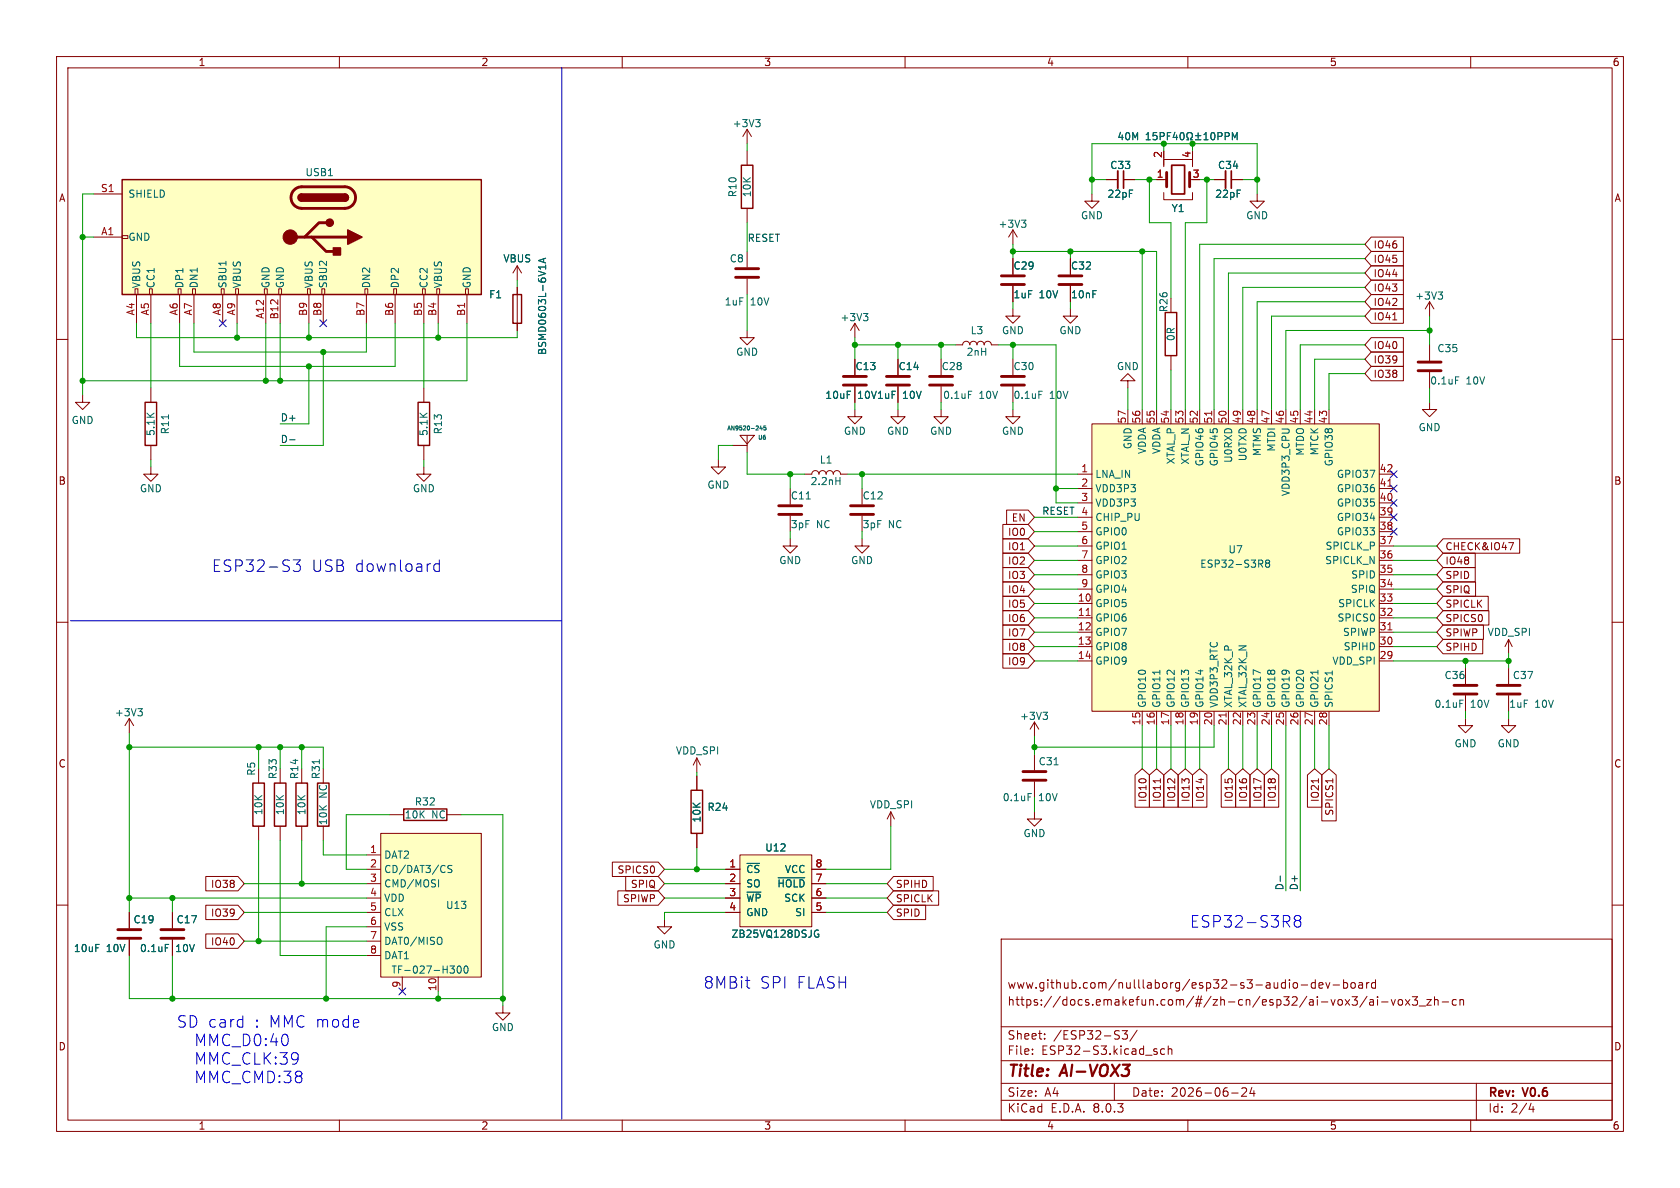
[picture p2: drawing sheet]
<svg xmlns="http://www.w3.org/2000/svg" width="297mm" height="210mm" viewBox="0 0 297 210" stroke-linecap="round" stroke-linejoin="round" font-family="sans-serif">
<g fill="none" stroke="#840000" stroke-width=".18">
<path d="M10 10h277v190h-277zM12 12h273v186h-273zM60 10v2M110 10v2M160 10v2M210 10v2M260 10v2M204.5 31.8h1.7M205.7 29.5v-1.3h5.1v1.3M205.7 34v1.3h5.1v-1.3M205.7 27.9v1.3M210.8 27.9v1.3"/>
<path d="M214.6 31.8h2.1M217.7 31.8h2M10 60h2M179.1 54.6v1.3h1.2l-1.2 1.3-1.3-1.3h1.3M179.1 45.7v2.8M179.1 50.5v2.8M189.2 54.6v1.3h1.3l-1.3 1.3-1.2-1.3h1.2M189.2 45.7v2.8M189.2 50.5v2.8M285 60h2M158.7 72.4v1.3h1.3l-1.3 1.2-1.2-1.2h1.2M166.4 72.4v1.3h1.2l-1.2 1.2-1.3-1.2h1.3"/>
<path d="M179.1 72.4v1.3h1.2l-1.2 1.2-1.3-1.2h1.3M179.1 63.5v2.8M179.1 68.3v2.8M199.4 67.3h1.3l-1.3-1.3-1.3 1.3h1.3v1.3M252.7 61v2.8M252.7 65.8v2.8M152.4 95.3v1.2h1.3l-1.3 1.3-1.3-1.3h1.3M152.4 86.4v2.8M152.4 91.2v2.8M10 110h2M259.1 118.1v2.8M285 110h2"/>
<path d="M182.9 133.4v2.7M182.9 138.2v2.8M259.1 127v1.3h1.2l-1.2 1.2-1.3-1.2h1.3M259.1 122.9v2.8M266.7 127v1.3h1.3l-1.3 1.2-1.3-1.2h1.3M10 160h2M157.5 143.5v2.6M157.5 143.5l-.7 1.3M157.5 143.5l.6 1.3M285 160h2M177 166h108v32h-108zM228.6 174l.3-.3 .3 .1 .2 .2v.4l-.2 .2-.3 .1-.3-.3"/>
<path d="M230 174.1h1.2M232.5 173.8l-.4-.1-.3 .3v.4l.2 .2h.5M232.5 173.2v1.5M233.2 174.2l.7-.1-.1-.3-.4-.1-.2 .2v.7h.6M234.4 173.7l.3 1 .4-1M235.7 174.1h1.1M237.5 173.8l.5-.1 .2 .3v.4l-.1 .2h-.6M237.5 173.2v1.5M237.8 176.7l.8 1M238.6 176.7l-.8 1M238.9 173.8l.2-.1 .4 .1 .1 .6-.1 .2-.4 .1-.2-.1zM239 176.2h1l-.5 .6 .4 .1v.7l-.2 .1h-.5l-.2-.1"/>
<path d="M240.2 173.8h.6l.1 .9M240.9 174.1h-.5a.29 .29 0 0 0-.2 .3 .29 .29 0 0 0 .2 .3l.5-.1M241.6 173.7v1M241.7 176.1l-1.3 2M242 173.7l-.3 .1-.1 .2M242.2 176.8h.5l.1 .9M242.8 177.1h-.5a.29 .29 0 0 0-.2 .3 .29 .29 0 0 0 .2 .3l.5-.1M243.2 173.8l-.5-.1-.2 .3v.4l.1 .2h.6M243.2 173.2v1.5M243.5 176.2v.1M243.5 176.7v1M244.2 177.1h1.2"/>
<path d="M246 176.7l.3 1 .4-1M247.2 176.8l.3-.1 .4 .1 .1 .6-.2 .2-.3 .1-.3-.1zM248.5 176.7l.7 1M249.2 176.7l-.7 1M249.7 176.2h.9l-.5 .6 .4 .1v.7l-.2 .1h-.4l-.2-.1M250.9 177.8h1.1M252.2 176.7h.8l-.8 1h.8M253.6 176.8l.2-.1 .4 .1v.9M253.6 176.2v1.5M255 177.1h1.1M257.5 176.8l-.5-.1-.3 .3v.4l.2 .2h.6M258.1 176.8l.2-.1 .4 .1v.9"/>
<path d="M258.1 176.7v1M60 198v2M110 198v2M160 198v2M177 194.5h108M177 191.5h108M177 187.5h108M177 181.5h108M182.5 186.3v.1M182.5 185.5v.1M184.7 183.6v.1M184.7 182.8v.1"/>
<path d="M197 191.5v3M198.4 182.2h.9l-.5 .6 .4 .1v.7l-.2 .1h-.4l-.2-.1M201 182.1l-1.3 2M204.2 185.9l.3 .1 .1 .2-.2 .2h-.3M204.2 185.4l.3 .1M205.9 185.5l-.4-.1-.3 .3v.4l.1 .2h.6M206.5 185.5l.2-.1 .4 .1 .1 .9M206.5 184.9v1.5M210 198v2M217.7 193.2h1.2M219.5 192.4l.6-.1 .2 .1 .1 .3-.9 1.1h.9M221.3 192.2l-.3 1.1h.9"/>
<path d="M221.7 192.8v1M260 198v2M261 191.5v6.5M270.7 195l-.4 1.1h.9M271 195.6v1"/>
</g>
<g fill="none" stroke="#840000" stroke-width=".51">
<path d="M206.2 30.5v2.5M210.3 30.5v2.5M177 50.3h4.1M177 48.8h4.1M187.2 50.3h4.1M187.2 48.8h4.1M177 68.1h4.1M177 66.5h4.1M250.7 65.5h4.1M250.7 64h4.1M150.4 90.9h4M150.4 89.4h4"/>
<path d="M180.8 137.9h4.1M180.8 136.4h4.1M257 122.7h4.1M257 121.2h4.1"/>
</g>
<g fill="none" stroke="#006464" stroke-width=".18">
<path d="M202.6 24.7h.8M202.6 23.8l.4-.4v1.3M204.5 23.4h-.6l-.1 .6 .2-.1 .4 .1 .2 .2-.1 .4-.2 .1-.5-.1M205.1 24.1l.6-.1 .1-.1v-.3l-.7-.2v1.3M206.4 24h.4M207 23.4h-.6v1.3M207.7 23.4l-.3 .9h.8M208 23.9v.8M208.7 23.6l.2-.2a.68 .68 0 0 1 .5 .7 .68 .68 0 0 1-.5 .6l-.2-.1-.1-.4zM209.8 24.7h.3v-.2a.54 .54 0 0 1-.2-.8 .54 .54 0 0 1 .7-.2 .58 .58 0 0 1-.1 1v.2h.3M211.3 24.7h1M211.3 24h1"/>
<path d="M211.8 23.5v1M212.8 24.7h.8M212.8 23.8l.4-.4v1.3M214.2 23.6l.2-.2a.68 .68 0 0 1 .4 .7 .68 .68 0 0 1-.4 .6l-.2-.1-.1-.4zM215.3 24.1l.6-.1 .2-.1-.1-.3-.7-.2v1.3M216.6 24.1l.6-.1 .1-.1v-.3l-.7-.2v1.3M217.9 24.7v-1.3l.4 .9 .4-.9v1.3M183.7 69.2h.6M257.3 66.6h.6M186.3 135.2h.8M258.1 123.8h.6M181.8 140.3h.6"/>
</g>
<path d="M216.7 30.2v3.1" fill="none" stroke="#840000" stroke-width=".33"/>
<path d="M207.1 29.2h2.3v5.1h-2.3zM217.7 30.2v3.1" fill="none" stroke="#840000" stroke-width=".3"/>
<path d="M193 74.9h50.8v50.8h-50.8z" fill="#ffffc2"/>
<g fill="none" stroke="#840000" stroke-width=".18">
<path d="M222.2 34.3v1.3h1.3l-1.3 1.2-1.2-1.2h1.2M132.1 58.4v1.3h1.2l-1.2 1.3-1.3-1.3h1.3M151.1 57.2l-.7 1.2M151.1 57.2v2.5M151.1 57.2l.8 1.2M129.5 78.7h2.6M130.8 77h2.5l-1.2 1.5zM132.1 77v3M151.1 72.4v1.3h1.3l-1.3 1.2-1.2-1.2h1.2M151.1 63.5v2.8M151.1 68.3v2.8M158.7 63.5v2.8"/>
<path d="M158.7 68.3v2.8M166.4 63.5v2.8M166.4 68.3v2.8M168.9 61h1.3a.64 .64 0 0 1 .6-.7 .64 .64 0 0 1 .6 .7 .64 .64 0 0 1 .7-.7 .64 .64 0 0 1 .6 .7 .64 .64 0 0 1 .7-.7 .64 .64 0 0 1 .6 .7 .64 .64 0 0 1 .6-.7 .64 .64 0 0 1 .7 .7h1.2M193 74.9h50.8v50.8h-50.8zM199.4 72.4v2.5M201.9 72.4v2.5M204.5 72.4v2.5M207 72.4v2.5M209.5 72.4v2.5M212.1 72.4v2.5M214.6 72.4v2.5"/>
<path d="M217.2 72.4v2.5M219.7 72.4v2.5M222.2 72.4v2.5M224.8 72.4v2.5M227.3 72.4v2.5M229.9 72.4v2.5M232.4 72.4v2.5M234.9 72.4v2.5M252.7 71.1v1.3h1.3l-1.3 1.3-1.2-1.3h1.2M127 81.3v1.3h1.3l-1.3 1.2-1.3-1.2h1.3M139.7 95.3v1.2h1.3l-1.3 1.3-1.3-1.3h1.3M139.7 86.4v2.8"/>
<path d="M139.7 91.2v2.8M142.2 83.8h1.3a.64 .64 0 0 1 .6-.6 .64 .64 0 0 1 .7 .6 .64 .64 0 0 1 .6-.6 .64 .64 0 0 1 .6 .6 .64 .64 0 0 1 .7-.6 .64 .64 0 0 1 .6 .6 .64 .64 0 0 1 .7-.6 .64 .64 0 0 1 .6 .6h1.3M190.5 83.8h2.5M190.5 86.4h2.5M190.5 88.9h2.5M190.5 99.1h2.5M190.5 96.5h2.5M190.5 94h2.5M190.5 91.4h2.5M243.8 83.8h2.6M243.8 86.4h2.6M243.8 88.9h2.6"/>
<path d="M243.8 99.1h2.6M243.8 96.5h2.6M243.8 94h2.6M243.8 91.4h2.6M190.5 106.7h2.5M190.5 109.2h2.5M190.5 111.8h2.5M190.5 114.3h2.5M190.5 116.8h2.5M190.5 104.1h2.5M190.5 101.6h2.5M243.8 106.7h2.6"/>
<path d="M243.8 109.2h2.6M243.8 111.8h2.6M243.8 114.3h2.6M243.8 116.8h2.6M243.8 104.1h2.6M243.8 101.6h2.6M266.7 113v2.6M266.7 118.1v2.8M266.7 113l-.6 1.3M266.7 113l.6 1.3M123.2 134v2.5M123.2 137.2v2.5"/>
<path d="M123.2 134l-.6 1.3M123.2 134l.6 1.3M201.9 125.7v2.6M204.5 125.7v2.6M207 125.7v2.6M209.5 125.7v2.6M212.1 125.7v2.6M214.6 125.7v2.6M217.2 125.7v2.6M219.7 125.7v2.6M222.2 125.7v2.6M224.8 125.7v2.6"/>
<path d="M227.3 125.7v2.6M229.9 125.7v2.6M232.4 125.7v2.6M234.9 125.7v2.6M266.7 122.9v2.8M123.2 147.3v2.6"/>
</g>
<path d="M214.2 72.7v.7M245.4 85.9h.7M192 108.8h.7M245.4 111.3h.7M216.8 126v.8" fill="none" stroke="#a90000" stroke-width=".18"/>
<g fill="none" stroke="#006464" stroke-width=".18">
<path d="M152.6 55.4h.8l-.4 .5M153.2 55.9l.2 .2v.4l-.2 .2M134.5 75.3l-.2 .5h.5M134.7 75.5v.5M135.4 75.6h.1M135.4 75.3h-.3l-.1 .3h.4M135.4 75.6v.4l-.4-.1M171.2 69.2h.6M142.5 88.2h.8M147.8 85h.7M148.5 84.4v1.3M222.8 99.7l.4 .6"/>
<path d="M223.1 99.1l.1 .1-.1 .4M224 99.5l-.3-.2 .3-.3h.2l.3 .2-.3 .3M224 99.5l-.3 .3 .1 .4 .2 .1 .3-.1 .2-.2v-.2l-.3-.3M224 99.5h.2M205 118.5v.7M233 118.5v.7M235.5 118.6v.7"/>
</g>
<path d="M149.1 68.1h4.1M149.1 66.5h4.1M156.7 68.1h4.1M156.7 66.5h4.1M164.3 68.1h4.1M164.3 66.5h4.1M137.7 90.9h4M137.7 89.4h4M264.7 122.7h4M264.7 121.2h4" fill="none" stroke="#840000" stroke-width=".51"/>
<path d="M122.2 139.7h2v7.6h-2z" fill="none" stroke="#840000" stroke-width=".25"/>
<path d="M130.8 151.1h12.7v12.7h-12.7z" fill="#ffffc2"/>
<path d="M68.8 144h2.6M79 144h2.5M128.3 153.7h2.5M128.3 156.2h2.5M128.3 158.8h2.5M130.8 151.1h12.7v12.7h-12.7zM143.5 153.7h2.5M143.5 156.2h2.5M143.5 158.8h2.5M117.5 162.6v1.2h1.2l-1.2 1.3-1.3-1.3h1.3M128.3 161.3h2.5M143.5 161.3h2.5" fill="none" stroke="#840000" stroke-width=".18"/>
<path d="M137.6 155.2h4.7M144.5 165.1h.2v.5l-.3 .1-.3-.2M144.7 164.5l-.3-.1-.3 .2" fill="none" stroke="#006464" stroke-width=".18"/>
<path d="M71.4 143h7.6v2h-7.6z" fill="none" stroke="#840000" stroke-width=".25"/>
<path d="M67.3 147.3h17.8v25.4h-17.8z" fill="#ffffc2"/>
<g fill="none" stroke="#840000" stroke-width=".18">
<path d="M132.1 22.9v2.5M132.1 26.7v2.5M132.1 36.8v2.6M132.1 22.9l-.8 1.2M132.1 22.9l.7 1.2M193 34.3v1.3h1.3l-1.3 1.2-1.2-1.2h1.2M195.6 31.8h2M198.6 31.8h2.1M91.4 50.8v7.6M132.1 44.5v2.7M132.1 49.3v2.8M252.7 53.3l-.7 1.3"/>
<path d="M252.7 53.3v2.6M252.7 53.3l.8 1.3M14.6 69.9v1.2h1.3l-1.3 1.3-1.3-1.3h1.3M26.7 68.6v2.5M26.7 78.7v2.6M74.9 68.6v2.5M74.9 78.7v2.6M207 62.9v2.5M22.9 127l-.8 1.3M22.9 127v2.5M22.9 127l.7 1.3M45.7 135.9v2.5"/>
<path d="M49.5 135.9v2.5M53.3 135.9v2.5M45.7 146.1v2.5M49.5 146.1v2.5M53.3 146.1v2.5M64.8 151.1h2.5M64.8 153.7h2.5M64.8 156.2h2.5M64.8 158.8h2.5M67.3 147.3h17.8v25.4h-17.8zM22.9 161.3v2.8M22.9 166.1v2.8"/>
<path d="M30.5 161.3v2.8M30.5 166.1v2.8M64.8 161.3h2.5M64.8 163.8h2.5M64.8 166.4h2.5M64.8 168.9h2.5M71.1 172.7v2.6M77.5 172.7v2.6M88.9 177.8v1.3h1.3l-1.3 1.2-1.3-1.2h1.3"/>
</g>
<g fill="none" stroke="#006464" stroke-width=".18">
<path d="M133.6 21.1h.8l-.4 .5M134.1 21.6l.3 .3v.3l-.3 .2M96.1 45.8v.6M96.5 46.8v.8M96.5 47.2h-1.3l.2 .1M96.5 45.6l-1.3 .5 1.3 .4M254.2 51.6h.8l-.4 .5M254.8 52.1l.2 .2v.3l-.2 .3M29.8 73.3v.8M24.4 125.3h.8l-.5 .5M24.9 125.8l.3 .2v.3l-.3 .2M77.5 155.5v1.3"/>
<path d="M79.9 153h-.5l-.2 .2 .1 .3 .5 .3v.3l-.1 .1h-.5M29.2 166.9h.6M77.8 165.7h.2a.81 .81 0 0 1-.2 1.2M79.5 170.8h.8l-.4 .4M80.1 171.2l.2 .3v.3l-.2 .2M81 170.8h.1a.68 .68 0 0 1 .5 .6 .68 .68 0 0 1-.5 .6 .84 .84 0 0 1-.1-1.2zM82.1 170.9l.2-.1a.68 .68 0 0 1 .5 .6 .68 .68 0 0 1-.5 .6l-.2-.1-.1-.4z"/>
</g>
<path d="M131.1 29.2h2v7.6h-2zM90.7 52.1h1.5v5.1h-1.5zM206 55.2h2v7.7h-2zM25.7 71.1h2v7.6h-2zM73.9 71.1h2v7.6h-2zM44.7 138.4h2v7.7h-2zM48.5 138.4h2v7.7h-2zM52.3 138.4h2.1v7.7h-2.1z" fill="none" stroke="#840000" stroke-width=".25"/>
<path d="M130 49h4.1M130 47.5h4.1M20.8 165.9h4.1M20.8 164.3h4.1M28.4 165.9h4.1M28.4 164.3h4.1" fill="none" stroke="#840000" stroke-width=".51"/>
<path d="M197.6 30.2v3.1" fill="none" stroke="#840000" stroke-width=".33"/>
<path d="M198.6 30.2v3.1" fill="none" stroke="#840000" stroke-width=".3"/>
<path d="M21.6 31.8h63.5v20.3h-63.5z" fill="#ffffc2"/>
<g fill="none" stroke="#840000" stroke-width=".18">
<path d="M16.5 34.3h5.1M195.6 31.8h2M198.6 31.8h2.1M204.5 31.8h1.2M214.6 31.8h2.1M217.7 31.8h2M16.5 41.9h5.1M21.6 41.7h1v.5h-1zM23.9 51.1h.5v1h-.5zM24.1 52.1v5.1M26.4 51.1h.5v1h-.5zM26.7 52.1v5.1"/>
<path d="M31.5 51.1h.5v1h-.5zM31.7 52.1v5.1M34 51.1h.5v1h-.5zM34.3 52.1v5.1M39.1 51.1h.5v1h-.5zM39.4 52.1v5.1M41.7 51.1h.5v1h-.5zM41.9 52.1v5.1M46.7 51.1h.5v1h-.5zM47 52.1v5.1M49.3 51.1h.5v1h-.5zM49.5 52.1v5.1"/>
<path d="M54.4 51.1h.5v1h-.5zM54.6 52.1v5.1M56.9 51.1h.5v1h-.5zM57.1 52.1v5.1M64.5 51.1h.5v1h-.5zM64.8 52.1v5.1M69.6 51.1h.5v1h-.5zM69.8 52.1v5.1M74.7 51.1h.5v1h-.5zM74.9 52.1v5.1M77.2 51.1h.5v1h-.5zM77.5 52.1v5.1"/>
<path d="M82.3 51.1h.5v1h-.5zM82.5 52.1v5.1M91.4 47l-.7 1.3M91.4 47v2.5M91.4 50.8v1.3M91.4 57.2v1.2M91.4 47l.8 1.3M179.1 40.6l-.8 1.3M179.1 40.6v2.6M179.1 45.7v2.8M179.1 50.5v2.8M179.1 40.6l.7 1.3"/>
<path d="M189.2 45.7v2.8M189.2 50.5v2.8M242.4 54.6h5.7v2.6h-5.7l-1.1-1.3zM242.4 41.9h5.7v2.6h-5.7l-1.1-1.3zM242.4 47h5.7v2.5h-5.7l-1.1-1.2zM242.4 44.4h5.7v2.6h-5.7l-1.1-1.3zM242.4 49.5h5.7v2.6h-5.7l-1.1-1.3zM242.4 52.1h5.7v2.5h-5.7l-1.1-1.3zM242.4 59.7h5.7v2.5h-5.7l-1.1-1.2zM246.2 56.6h.7M151.1 63.5v2.8M151.1 68.3v2.8"/>
<path d="M158.7 63.5v2.8M158.7 68.3v2.8M242.4 64.8h5.7v2.5h-5.7l-1.1-1.3zM242.4 62.2h5.7v2.6h-5.7l-1.1-1.3zM26.7 82.6v1.2h1.2l-1.2 1.3-1.3-1.3h1.3M74.9 82.6v1.2h1.3l-1.3 1.3-1.2-1.3h1.2M177.3 95.2h4.5l1.1 1.3-1.1 1.3h-4.5zM177.3 92.7h4.5l1.1 1.3-1.1 1.3h-4.5zM177.3 97.8h4.5l1.1 1.3-1.1 1.2h-4.5zM178 90.2h3.8l1.1 1.2-1.1 1.3h-3.8zM255.1 97.8h5.7v2.5h-5.7l-1.1-1.2zM255.1 95.2h13.6v2.6h-13.6l-1.1-1.3z"/>
<path d="M266.7 95.9h.9l-.6 1.3M177.3 100.3h4.5l1.1 1.3-1.1 1.3h-4.5zM177.3 102.9h4.5l1.1 1.2-1.1 1.3h-4.5zM177.3 113h4.5l1.1 1.3-1.1 1.3h-4.5zM177.3 110.5h4.5l1.1 1.3-1.1 1.2h-4.5zM177.3 105.4h4.5l1.1 1.3-1.1 1.3h-4.5zM177.3 115.6h4.5l1.1 1.2-1.1 1.3h-4.5zM177.3 107.9h4.5l1.1 1.3-1.1 1.3h-4.5zM255.1 113h7v2.6h-7l-1.1-1.3zM255.1 110.5h7.1v2.5h-7.1l-1.1-1.2zM255.1 107.9h8.1v2.6h-8.1l-1.1-1.3zM255.1 102.9h5.8v2.5h-5.8l-1.1-1.3z"/>
<path d="M255.1 100.3h5.7v2.6h-5.7l-1.1-1.3zM255.1 105.4h8v2.6h-8l-1.1-1.3zM57.1 135.9v2.5M123.2 137.2v2.5M182.9 127.6l-.8 1.3M182.9 127.6v2.6M182.9 127.6l.7 1.3M200.7 137l1.2-1.1 1.3 1.1v5.7h-2.5zM203.2 137l1.3-1.1 1.2 1.1v5.7h-2.5zM205.1 137.7v.7M205.7 137l1.3-1.1 1.3 1.1v5.7h-2.6zM208.3 137l1.2-1.1 1.3 1.1v5.7h-2.5z"/>
<path d="M210.8 137l1.3-1.1 1.3 1.1v5.7h-2.6zM215.9 137l1.3-1.1 1.2 1.1v5.7h-2.5zM218.4 137l1.3-1.1 1.3 1.1v5.7h-2.6zM221 137l1.2-1.1 1.3 1.1v5.7h-2.5zM223.5 137l1.3-1.1 1.3 1.1v5.7h-2.6zM231.1 137l1.3-1.1 1.3 1.1v5.7h-2.6zM233.1 137.7v.7M233.7 137l1.2-1.1 1.3 1.1v8.1h-2.5zM235.6 137.7v.7M36.4 154.9h5.7l1.1 1.3-1.1 1.3h-5.7zM57.1 146.1v2.5M108.3 152.4h8.1l1.1 1.3-1.1 1.2h-8.1z"/>
<path d="M109.2 157.5h7.2l1.1 1.3-1.1 1.2h-7.2zM110.6 154.9h5.8l1.1 1.3-1.1 1.3h-5.8zM123.2 147.3v2.6M128.3 153.7h2.5M128.3 156.2h2.5M128.3 158.8h2.5M143.5 153.7h2.5M143.5 156.2h2.5M143.5 158.8h2.5M158 154.9h7v2.6h-7l-1.2-1.3zM158 157.5h7.9v2.5h-7.9l-1.2-1.2zM182.9 143.5v1.3h1.2l-1.2 1.3-1.3-1.3h1.3"/>
<path d="M22.9 161.3v2.8M22.9 166.1v2.8M30.5 161.3v2.8M30.5 166.1v2.8M36.4 160h5.7l1.1 1.3-1.1 1.3h-5.7zM36.4 165.1h5.7l1.1 1.3-1.1 1.2h-5.7zM128.3 161.3h2.5M143.5 161.3h2.5M158 160h5.6v2.6h-5.6l-1.2-1.3z"/>
</g>
<path d="M21.6 31.8h63.5v20.3h-63.5zM53.3 34.3a.63 .63 0 0 0-.6 .6 .63 .63 0 0 0 .6 .7M61 34.3a.63 .63 0 0 1 .6 .6 .63 .63 0 0 1-.6 .7M56.1 138.4h2.1v7.7h-2.1z" fill="none" stroke="#840000" stroke-width=".25"/>
<path d="M52 33.6l.5-.4 .7-.2h7.8a1.91 1.91 0 0 1 1.9 1.9 1.91 1.91 0 0 1-1.9 1.9h-7.7a1.91 1.91 0 0 1-1.7-1.1 1.91 1.91 0 0 1 .4-2.1zM57.7 39.4h-1.3l-2.6 2.5M51.3 41.9h10.2M55.1 41.9l2.6 2.6h1.2" fill="none" stroke="#840000" stroke-width=".51"/>
<g fill="#840000" stroke="#840000" stroke-width=".25">
<path d="M52.9 34.5l.4-.2v1.3a.63 .63 0 0 1-.5-.4 .63 .63 0 0 1 .1-.7z"/>
<path d="M53.3 34.3h7.7v1.3h-7.7z"/>
<path d="M61 34.3a.63 .63 0 0 1 .6 .6 .63 .63 0 0 1-.6 .7z"/>
<path d="M61.5 40.6l2.5 1.3-2.5 1.3z"/>
<path d="M58.9 43.8h1.3v1.3h-1.3z"/>
<circle cx="58.3" cy="39.4" r=".63"/>
</g>
<circle cx="51.3" cy="41.9" r="1.27" fill="#840000" stroke="#840000" stroke-width=".18"/>
<g fill="none" stroke="#006464" stroke-width=".18">
<path d="M180.6 38.9h.8l-.5 .5M181.1 39.4l.3 .2v.3l-.3 .3M202.6 24.7h.8M202.6 23.8l.4-.4v1.3M204.5 23.4h-.6l-.1 .6 .2-.1 .4 .1 .2 .2-.1 .4-.2 .1-.5-.1M205.1 24.1l.6-.1 .1-.1v-.3l-.7-.2v1.3M206.4 24h.4M207 23.4h-.6v1.3M207.7 23.4l-.3 .9h.8M208 23.9v.8M208.7 23.6l.2-.2a.68 .68 0 0 1 .5 .7 .68 .68 0 0 1-.5 .6l-.2-.1-.1-.4zM209.8 24.7h.3v-.2a.54 .54 0 0 1-.2-.8 .54 .54 0 0 1 .7-.2 .58 .58 0 0 1-.1 1v.2h.3"/>
<path d="M211.3 24.7h1M211.3 24h1M211.8 23.5v1M212.8 24.7h.8M212.8 23.8l.4-.4v1.3M214.2 23.6l.2-.2a.68 .68 0 0 1 .4 .7 .68 .68 0 0 1-.4 .6l-.2-.1-.1-.4zM215.3 24.1l.6-.1 .2-.1-.1-.3-.7-.2v1.3M216.6 24.1l.6-.1 .1-.1v-.3l-.7-.2v1.3M217.9 24.7v-1.3l.4 .9 .4-.9v1.3M96.1 45.8v.6M96.5 46.8v.8M96.5 47.2h-1.3l.2 .1"/>
<path d="M96.5 45.6l-1.3 .5 1.3 .4M56.5 134.3v.7M184.4 125.9h.8l-.4 .5M184.9 126.4l.3 .2v.3l-.3 .3M137.6 155.2h4.7M29.2 166.9h.6M144.5 165.1h.2v.5l-.3 .1-.3-.2M144.7 164.5l-.3-.1-.3 .2"/>
</g>
<path d="M51.2 77.7h1M226.3 154.8v1" fill="none" stroke="#0f0f0f" stroke-width=".18"/>
<path d="M227.4 162.9l.6 1M227.9 162l.1 .2-.1 .5M229.2 162.7l-.2-.1a.42 .42 0 0 1-.2-.4 .42 .42 0 0 1 .4-.4l.6 .1a.42 .42 0 0 1 .2 .5 .42 .42 0 0 1-.4 .3M229.2 162.7l-.4 .4 .1 .6 .3 .2 .6-.1 .2-.3-.1-.6-.3-.2M229.2 162.7h.4" fill="none" stroke="#00f" stroke-width=".18"/>
<path d="M99.3 11.9v186M51.8 99h1.3l-.7 .8a.55 .55 0 0 1 .7 .3v.5l-.2 .3-.8 .1-.3-.2M77.7 99.8l-.6-.1-.4 .3v.6l.2 .3 .2 .1 .6-.1M77.7 99v2M12.4 109.7h86.9M131.8 173.3h.8M132.4 174.7h.2" fill="none" stroke="#0000c2" stroke-width=".18"/>
<g fill="none" stroke="#009600" stroke-width=".18">
<path d="M16.5 34.3h-1.9v35.6M132.1 25.4v1.3M132.1 39.4v5.1M193 31.8h2.6M193 34.3v-8.9h29.2v8.9M200.7 31.8h3.8M203.2 31.8v7.6h3.8v13.3M205.7 25.4v1.3M210.8 25.4v1.3M212.1 31.8h2.5M213.4 31.8v7.6h-3.9v33M219.7 31.8h2.5"/>
<path d="M14.6 41.9h1.9M24.1 57.2v2.5h67.3v-1.3M26.7 57.2v11.4M31.7 57.2v7.6h38.1v-7.6M34.3 57.2v5h30.5v-5M41.9 57.2v2.5M47 57.2v10.1M49.5 57.2v10.1M54.6 57.2v2.5M74.9 57.2v11.4M77.5 57.2v2.5M82.5 57.2v10.1h-67.9"/>
<path d="M91.4 49.5v1.3M132.1 52.1v6.3M151.1 59.7v3.8M179.1 43.2v2.5M179.1 53.3v1.3M179.1 44.5h25.4v27.9M189.2 44.5v1.2M189.2 53.3v1.3M201.9 44.5v27.9M241.3 53.3h-19.1v19.1M241.3 43.2h-29.2v29.2M241.3 45.7h-26.7v26.7"/>
<path d="M241.3 48.3h-24.1v24.1M241.3 50.8h-21.6v21.6M241.3 55.9h-16.5v16.5M252.7 58.4h-25.4v14M252.7 55.9v5.1M54.6 64.8v10.1h-5.1M57.1 62.2v16.5h-7.6M129.5 78.7h-2.5v2.6M151.1 71.1v1.3M151.1 61h17.8M158.7 61v2.5M158.7 71.1v1.3"/>
<path d="M166.4 61v2.5M166.4 71.1v1.3M176.5 61h10.2v27.9h3.8M179.1 61v2.5M179.1 71.1v1.3M199.4 68.6v3.8M207 65.4v7M241.3 61h-11.4v11.4M241.3 63.5h-8.9v8.9M241.3 66h-6.4v6.4M252.7 68.6v2.5M26.7 81.3v1.3"/>
<path d="M74.9 81.3v1.3M132.1 80v3.8h10.1M139.7 83.8v2.6M139.7 94v1.3M149.9 83.8h40.6M152.4 83.8v2.6M152.4 94v1.3M182.9 99.1h7.6M182.9 96.5h7.6M182.9 91.4h7.6M182.9 94h7.6M186.7 86.4h3.8"/>
<path d="M246.4 99.1h7.6M246.4 96.5h7.6M182.9 116.8h7.6M182.9 111.8h7.6M182.9 114.3h7.6M182.9 101.6h7.6M182.9 104.1h7.6M182.9 106.7h7.6M182.9 109.2h7.6M246.4 116.8h20.3M246.4 111.8h7.6M246.4 114.3h7.6"/>
<path d="M246.4 101.6h7.6M246.4 104.1h7.6M246.4 106.7h7.6M246.4 109.2h7.6M259.1 116.8v1.3M266.7 115.6v2.5M22.9 132.1h34.2v3.8M22.9 129.5v31.8M45.7 132.1v3.8M49.5 132.1v3.8M53.3 132.1v3.8M123.2 136.5v.7"/>
<path d="M182.9 130.2v3.2M201.9 128.3v7.6M204.5 128.3v7.6M207 128.3v7.6M209.5 128.3v7.6M212.1 128.3v7.6M214.6 128.3v3.8h-31.7M217.2 128.3v7.6M219.7 128.3v7.6M222.2 128.3v7.6M224.8 128.3v7.6M227.3 128.3v29.2"/>
<path d="M229.9 128.3v29.2M232.4 128.3v7.6M234.9 128.3v7.6M259.1 125.7v1.3M266.7 125.7v1.3M22.9 158.8h41.9M30.5 158.8v2.5M43.2 156.2h21.6M45.7 148.6v17.8M49.5 148.6v20.3h15.3M53.3 148.6v7.6M57.1 148.6v2.5h7.7"/>
<path d="M68.8 144h-7.6v9.7h3.6M81.5 144h7.4v33.8M117.5 156.2h10.8M117.5 158.8h10.8M117.5 153.7h10.8M123.2 149.9v3.8M146 156.2h10.8M146 158.8h10.8M157.5 146.1v7.6h-11.5M182.9 141v2.5M22.9 168.9v7.6h66M30.5 168.9v7.6"/>
<path d="M43.2 161.3h21.6M43.2 166.4h21.6M64.8 163.8h-7.1v12.7M77.5 175.3v1.2M128.3 161.3h-10.8v1.3M146 161.3h10.8"/>
</g>
<g fill="none" stroke="#000084" stroke-width=".18">
<path d="M38.8 56.5l1.2 1.3M40 56.5l-1.2 1.3M56.5 56.5l1.3 1.3M57.8 56.5l-1.3 1.3M245.8 90.8l1.2 1.2M245.8 85.8l1.2 1.2M245.8 83.2l1.2 1.2M245.8 88.3l1.2 1.2M245.8 93.4l1.2 1.2M247 90.8l-1.2 1.2M247 85.8l-1.2 1.2M247 83.2l-1.2 1.2"/>
<path d="M247 88.3l-1.2 1.2M247 93.4l-1.2 1.2M70.5 174.7l1.2 1.2M71.7 174.7l-1.2 1.2"/>
</g>
<g fill="#009600" stroke="#009600" stroke-width=".18">
<circle cx="259.1" cy="116.8" r=".46"/>
<circle cx="266.7" cy="116.8" r=".46"/>
<circle cx="179.1" cy="44.5" r=".46"/>
<circle cx="189.2" cy="44.5" r=".46"/>
<circle cx="179.1" cy="61" r=".46"/>
<circle cx="193" cy="31.8" r=".46"/>
<circle cx="205.7" cy="25.4" r=".46"/>
<circle cx="213.4" cy="31.8" r=".46"/>
<circle cx="222.2" cy="31.8" r=".46"/>
<circle cx="201.9" cy="44.5" r=".46"/>
<circle cx="203.2" cy="31.8" r=".46"/>
<circle cx="210.8" cy="25.4" r=".46"/>
<circle cx="252.7" cy="58.4" r=".46"/>
<circle cx="182.9" cy="132.1" r=".46"/>
<circle cx="186.7" cy="86.4" r=".46"/>
<circle cx="14.6" cy="41.9" r=".46"/>
<circle cx="14.6" cy="67.3" r=".46"/>
<circle cx="41.9" cy="59.7" r=".46"/>
<circle cx="77.5" cy="59.7" r=".46"/>
<circle cx="139.7" cy="83.8" r=".46"/>
<circle cx="166.4" cy="61" r=".46"/>
<circle cx="151.1" cy="61" r=".46"/>
<circle cx="158.7" cy="61" r=".46"/>
<circle cx="152.4" cy="83.8" r=".46"/>
<circle cx="88.9" cy="176.5" r=".46"/>
<circle cx="123.2" cy="153.7" r=".46"/>
<circle cx="77.5" cy="176.5" r=".46"/>
<circle cx="57.7" cy="176.5" r=".46"/>
<circle cx="53.3" cy="132.1" r=".46"/>
<circle cx="49.5" cy="132.1" r=".46"/>
<circle cx="45.7" cy="166.4" r=".46"/>
<circle cx="22.9" cy="132.1" r=".46"/>
<circle cx="45.7" cy="132.1" r=".46"/>
<circle cx="47" cy="67.3" r=".46"/>
<circle cx="49.5" cy="67.3" r=".46"/>
<circle cx="30.5" cy="158.8" r=".46"/>
<circle cx="22.9" cy="158.8" r=".46"/>
<circle cx="53.3" cy="156.2" r=".46"/>
<circle cx="30.5" cy="176.5" r=".46"/>
<circle cx="54.6" cy="64.8" r=".46"/>
<circle cx="54.6" cy="59.7" r=".46"/>
<circle cx="57.1" cy="62.2" r=".46"/>
</g>
<g font-size="2.8" fill="#0000c2">
<text x="37.4" y="101.3">ESP32-S3</text>
<text x="55.1" y="101.3">USB downloard</text>
<text x="124.3" y="175">8MBit</text>
<text x="134.3" y="175">SPI FLASH</text>
</g>
<g font-size="2.8" fill="#00f">
<text x="210.3" y="164.2">ESP32-S3R8</text>
<text x="31.1" y="181.9">SD card</text>
<text x="34.3" y="185.2">MMC_D0:40</text>
<text x="45" y="181.9">: MMC mode</text>
<text x="34.3" y="188.5">MMC_CLK:39</text>
<text x="34.3" y="191.8">MMC_CMD:38</text>
</g>
<g font-size="2.8" fill="#840000">
<text x="178" y="190.9">Title:</text>
<text x="187.7" y="190.9">AI-VOX3</text>
</g>
<g font-size="2.1" fill="#840000">
<text x="178" y="178">https://docs.emakefun.com/#/zh-cn/esp32/ai-vox3/ai-vox3_zh-cn</text>
<text x="178" y="175">www.github.com/nulllaborg/esp32-s3-audio-dev-board</text>
<text x="178" y="184">Sheet:</text>
<text x="186.2" y="184">/ESP32-S3/</text>
<text x="178" y="186.7">File:</text>
<text x="184.1" y="186.7">ESP32-S3.kicad_sch</text>
<text x="178" y="196.9">KiCad</text>
<text x="178" y="194.1">Size:</text>
<text x="184.7" y="194.1">A4</text>
<text x="185.7" y="196.9">E.D.A.</text>
<text x="193.3" y="196.9">8.0.3</text>
<text x="200" y="194.1">Date:</text>
<text x="207" y="194.1">2026-06-24</text>
<text x="263" y="194.3">Rev:</text>
<text x="263" y="196.9">Id:</text>
<text x="267.1" y="196.9">2/4</text>
<text x="269.4" y="194.3">V0.6</text>
</g>
<g font-size="1.8" fill="#840000">
<text x="35" y="11.9">1</text>
<text x="85" y="11.9">2</text>
<text x="135" y="11.9">3</text>
<text x="185" y="11.9">4</text>
<text x="235" y="11.9">5</text>
<text x="285" y="11.9">6</text>
<text x="10.3" y="35.9">A</text>
<text x="285.3" y="35.9">A</text>
<text x="242.7" y="44.1">IO46</text>
<text x="242.7" y="46.7">IO45</text>
<text x="242.7" y="49.2">IO44</text>
<text x="242.7" y="51.8">IO43</text>
<text x="242.7" y="56.8">IO41</text>
<text x="242.7" y="54.3">IO42</text>
<text x="242.7" y="61.9">IO40</text>
<text x="242.7" y="64.5">IO39</text>
<text x="242.7" y="67">IO38</text>
<text x="10.3" y="85.9">B</text>
<text x="285.3" y="85.9">B</text>
<text x="178.1" y="94.9">IO0</text>
<text x="178.8" y="92.4">EN</text>
<text x="178.1" y="97.5">IO1</text>
<text x="178.1" y="100">IO2</text>
<text x="255.4" y="100">IO48</text>
<text x="255.4" y="97.5">CHECK&amp;IO47</text>
<text x="178.1" y="102.6">IO3</text>
<text x="178.1" y="105.1">IO4</text>
<text x="178.1" y="107.6">IO5</text>
<text x="255.4" y="105.1">SPIQ</text>
<text x="255.4" y="102.6">SPID</text>
<text x="255.4" y="107.6">SPICLK</text>
<text x="178.1" y="112.7">IO7</text>
<text x="178.1" y="110.2">IO6</text>
<text x="255.4" y="112.7">SPIWP</text>
<text x="255.4" y="110.2">SPICS0</text>
<text x="178.1" y="115.3">IO8</text>
<text x="178.1" y="117.8">IO9</text>
<text x="255.4" y="115.3">SPIHD</text>
<text x="10.3" y="135.9">C</text>
<text x="285.3" y="135.9">C</text>
<text x="202.9" y="141.9" transform="rotate(-90 202.9 141.9)">IO10</text>
<text x="205.4" y="141.9" transform="rotate(-90 205.4 141.9)">IO11</text>
<text x="208" y="141.9" transform="rotate(-90 208 141.9)">IO12</text>
<text x="210.5" y="141.9" transform="rotate(-90 210.5 141.9)">IO13</text>
<text x="213" y="141.9" transform="rotate(-90 213 141.9)">IO14</text>
<text x="218.1" y="141.9" transform="rotate(-90 218.1 141.9)">IO15</text>
<text x="220.7" y="141.9" transform="rotate(-90 220.7 141.9)">IO16</text>
<text x="223.2" y="141.9" transform="rotate(-90 223.2 141.9)">IO17</text>
<text x="225.7" y="141.9" transform="rotate(-90 225.7 141.9)">IO18</text>
<text x="233.4" y="141.9" transform="rotate(-90 233.4 141.9)">IO21</text>
<text x="235.9" y="144.3" transform="rotate(-90 235.9 144.3)">SPICS1</text>
<text x="109.1" y="154.6">SPICS0</text>
<text x="37.2" y="157.2">IO38</text>
<text x="110" y="159.7">SPIWP</text>
<text x="111.4" y="157.2">SPIQ</text>
<text x="158.3" y="157.2">SPIHD</text>
<text x="158.3" y="159.7">SPICLK</text>
<text x="37.2" y="162.2">IO39</text>
<text x="37.2" y="167.3">IO40</text>
<text x="158.3" y="162.2">SPID</text>
<text x="10.3" y="185.9">D</text>
<text x="285.3" y="185.9">D</text>
<text x="35" y="199.9">1</text>
<text x="85" y="199.9">2</text>
<text x="135" y="199.9">3</text>
<text x="185" y="199.9">4</text>
<text x="235" y="199.9">5</text>
<text x="285" y="199.9">6</text>
</g>
<g font-size="1.8" fill="#006464">
<text x="129.4" y="22.7">+3V3</text>
<text x="197.4" y="25">40M</text>
<text x="22.6" y="35.2">SHIELD</text>
<text x="53.9" y="31.3">USB1</text>
<text x="130.4" y="35" transform="rotate(-90 130.4 35)">R10</text>
<text x="132.9" y="35" transform="rotate(-90 132.9 35)">10K</text>
<text x="195.7" y="35.2">22pF</text>
<text x="196.2" y="30.1">C33</text>
<text x="214.7" y="35.2">22pF</text>
<text x="215.2" y="30.1">C34</text>
<text x="176.4" y="40.5">+3V3</text>
<text x="191" y="39">GND</text>
<text x="207" y="37.7">Y1</text>
<text x="220.2" y="39">GND</text>
<text x="22.6" y="42.8">GND</text>
<text x="88.9" y="46.6">VBUS</text>
<text x="128.9" y="46.6">C8</text>
<text x="179.1" y="47.9">C29</text>
<text x="189.2" y="47.9">C32</text>
<text x="25" y="51.1" transform="rotate(-90 25 51.1)">VBUS</text>
<text x="27.5" y="51.1" transform="rotate(-90 27.5 51.1)">CC1</text>
<text x="32.6" y="51.1" transform="rotate(-90 32.6 51.1)">DP1</text>
<text x="35.2" y="51.1" transform="rotate(-90 35.2 51.1)">DN1</text>
<text x="40.2" y="51.1" transform="rotate(-90 40.2 51.1)">SBU1</text>
<text x="42.8" y="51.1" transform="rotate(-90 42.8 51.1)">VBUS</text>
<text x="47.9" y="51.1" transform="rotate(-90 47.9 51.1)">GND</text>
<text x="50.4" y="51.1" transform="rotate(-90 50.4 51.1)">GND</text>
<text x="55.5" y="51.1" transform="rotate(-90 55.5 51.1)">VBUS</text>
<text x="58" y="51.1" transform="rotate(-90 58 51.1)">SBU2</text>
<text x="65.6" y="51.1" transform="rotate(-90 65.6 51.1)">DN2</text>
<text x="70.7" y="51.1" transform="rotate(-90 70.7 51.1)">DP2</text>
<text x="75.8" y="51.1" transform="rotate(-90 75.8 51.1)">CC2</text>
<text x="78.3" y="51.1" transform="rotate(-90 78.3 51.1)">VBUS</text>
<text x="83.4" y="51.1" transform="rotate(-90 83.4 51.1)">GND</text>
<text x="86.4" y="52.9">F1</text>
<text x="179.1" y="52.9">1uF</text>
<text x="183.7" y="52.9">10V</text>
<text x="189.2" y="52.9">10nF</text>
<text x="250.1" y="53.2">+3V3</text>
<text x="128" y="54.2">1uF</text>
<text x="132.6" y="54.2">10V</text>
<text x="148.5" y="57">+3V3</text>
<text x="171.5" y="59.3">L3</text>
<text x="177" y="59.3">GND</text>
<text x="187.2" y="59.3">GND</text>
<text x="206.6" y="55.3" transform="rotate(-90 206.6 55.3)">R26</text>
<text x="96.7" y="62.9" transform="rotate(-90 96.7 62.9)">BSMD0603L-6V1A</text>
<text x="130" y="63.1">GND</text>
<text x="151.1" y="65.6">C13</text>
<text x="158.8" y="65.6">C14</text>
<text x="166.4" y="65.6">C28</text>
<text x="170.8" y="63.1">2nH</text>
<text x="179.1" y="65.6">C30</text>
<text x="197.4" y="65.6">GND</text>
<text x="207.9" y="60.4" transform="rotate(-90 207.9 60.4)">0R</text>
<text x="254" y="62.5">C35</text>
<text x="145.8" y="70.7">10uF</text>
<text x="151.6" y="70.7">10V1uF</text>
<text x="159.6" y="70.7">10V</text>
<text x="166.6" y="70.7">0.1uF</text>
<text x="173.1" y="70.7">10V</text>
<text x="179.1" y="70.7">0.1uF</text>
<text x="185.5" y="70.7">10V</text>
<text x="252.7" y="68.2">0.1uF</text>
<text x="259.2" y="68.2">10V</text>
<text x="12.6" y="75.2">GND</text>
<text x="27.5" y="77.2" transform="rotate(-90 27.5 77.2)">5.1K</text>
<text x="30.1" y="76.9" transform="rotate(-90 30.1 76.9)">R11</text>
<text x="75.8" y="77.2" transform="rotate(-90 75.8 77.2)">5.1K</text>
<text x="78.3" y="76.9" transform="rotate(-90 78.3 76.9)">R13</text>
<text x="149.1" y="77.1">GND</text>
<text x="156.7" y="77.1">GND</text>
<text x="164.3" y="77.1">GND</text>
<text x="177" y="77.1">GND</text>
<text x="250.7" y="76.4">GND</text>
<text x="144.8" y="82.1">L1</text>
<text x="200.3" y="79.5" transform="rotate(-90 200.3 79.5)">GND</text>
<text x="202.8" y="80.4" transform="rotate(-90 202.8 80.4)">VDDA</text>
<text x="205.3" y="80.4" transform="rotate(-90 205.3 80.4)">VDDA</text>
<text x="207.9" y="82.2" transform="rotate(-90 207.9 82.2)">XTAL_P</text>
<text x="210.4" y="82.2" transform="rotate(-90 210.4 82.2)">XTAL_N</text>
<text x="213" y="82.5" transform="rotate(-90 213 82.5)">GPIO46</text>
<text x="215.5" y="82.5" transform="rotate(-90 215.5 82.5)">GPIO45</text>
<text x="218" y="81.9" transform="rotate(-90 218 81.9)">U0RXD</text>
<text x="220.6" y="81.6" transform="rotate(-90 220.6 81.6)">U0TXD</text>
<text x="223.1" y="80.7" transform="rotate(-90 223.1 80.7)">MTMS</text>
<text x="225.7" y="79.9" transform="rotate(-90 225.7 79.9)">MTDI</text>
<text x="230.7" y="80.7" transform="rotate(-90 230.7 80.7)">MTDO</text>
<text x="233.3" y="80.6" transform="rotate(-90 233.3 80.6)">MTCK</text>
<text x="235.8" y="82.5" transform="rotate(-90 235.8 82.5)">GPIO38</text>
<text x="24.6" y="87.2">GND</text>
<text x="72.9" y="87.2">GND</text>
<text x="125" y="86.6">GND</text>
<text x="139.7" y="88.5">C11</text>
<text x="143.2" y="86">2.2nH</text>
<text x="152.4" y="88.5">C12</text>
<text x="193.5" y="84.7">LNA_IN</text>
<text x="193.5" y="87.2">VDD3P3</text>
<text x="193.5" y="89.8">VDD3P3</text>
<text x="228.2" y="87.8" transform="rotate(-90 228.2 87.8)">VDD3P3_CPU</text>
<text x="236.2" y="89.8">GPIO35</text>
<text x="236.2" y="87.2">GPIO36</text>
<text x="236.2" y="84.7">GPIO37</text>
<text x="139.7" y="93.6">3pF</text>
<text x="144.3" y="93.6">NC</text>
<text x="152.4" y="93.6">3pF</text>
<text x="157" y="93.6">NC</text>
<text x="193.5" y="92.3">CHIP_PU</text>
<text x="193.5" y="94.8">GPIO0</text>
<text x="236.2" y="94.8">GPIO33</text>
<text x="236.2" y="92.3">GPIO34</text>
<text x="137.7" y="99.9">GND</text>
<text x="150.4" y="99.9">GND</text>
<text x="193.5" y="97.4">GPIO1</text>
<text x="193.5" y="99.9">GPIO2</text>
<text x="212.1" y="100.6">ESP32-S3R8</text>
<text x="217.1" y="98">U7</text>
<text x="234.2" y="99.9">SPICLK_N</text>
<text x="234.2" y="97.4">SPICLK_P</text>
<text x="193.5" y="107.5">GPIO5</text>
<text x="193.5" y="102.5">GPIO3</text>
<text x="193.5" y="105">GPIO4</text>
<text x="236.5" y="107.5">SPICLK</text>
<text x="238.7" y="105">SPIQ</text>
<text x="238.8" y="102.5">SPID</text>
<text x="193.5" y="110.1">GPIO6</text>
<text x="193.5" y="112.6">GPIO7</text>
<text x="236.4" y="110.1">SPICS0</text>
<text x="237.3" y="112.6">SPIWP</text>
<text x="262.9" y="112.6">VDD_SPI</text>
<text x="193.5" y="115.2">GPIO8</text>
<text x="193.5" y="117.7">GPIO9</text>
<text x="235.4" y="117.7">VDD_SPI</text>
<text x="237.4" y="115.2">SPIHD</text>
<text x="202.8" y="125.2" transform="rotate(-90 202.8 125.2)">GPIO10</text>
<text x="205.3" y="125.2" transform="rotate(-90 205.3 125.2)">GPIO11</text>
<text x="207.9" y="125.2" transform="rotate(-90 207.9 125.2)">GPIO12</text>
<text x="210.4" y="125.2" transform="rotate(-90 210.4 125.2)">GPIO13</text>
<text x="213" y="125.2" transform="rotate(-90 213 125.2)">GPIO14</text>
<text x="215.5" y="125.2" transform="rotate(-90 215.5 125.2)">VDD3P3_RTC</text>
<text x="218" y="125.2" transform="rotate(-90 218 125.2)">XTAL_32K_P</text>
<text x="220.6" y="125.2" transform="rotate(-90 220.6 125.2)">XTAL_32K_N</text>
<text x="223.1" y="125.2" transform="rotate(-90 223.1 125.2)">GPIO17</text>
<text x="225.7" y="125.2" transform="rotate(-90 225.7 125.2)">GPIO18</text>
<text x="228.2" y="125.2" transform="rotate(-90 228.2 125.2)">GPIO19</text>
<text x="230.7" y="125.2" transform="rotate(-90 230.7 125.2)">GPIO20</text>
<text x="233.3" y="125.2" transform="rotate(-90 233.3 125.2)">GPIO21</text>
<text x="235.8" y="125.2" transform="rotate(-90 235.8 125.2)">SPICS1</text>
<text x="253.5" y="125.3">0.1uF</text>
<text x="255.3" y="120.2">C36</text>
<text x="259.9" y="125.3">10V</text>
<text x="266.7" y="125.3">1uF</text>
<text x="267.3" y="120.2">C37</text>
<text x="271.3" y="125.3">10V</text>
<text x="20.2" y="126.8">+3V3</text>
<text x="180.2" y="127.5">+3V3</text>
<text x="45.3" y="137.2" transform="rotate(-90 45.3 137.2)">R5</text>
<text x="49.1" y="137.8" transform="rotate(-90 49.1 137.8)">R33</text>
<text x="52.9" y="137.8" transform="rotate(-90 52.9 137.8)">R14</text>
<text x="56.7" y="137.8" transform="rotate(-90 56.7 137.8)">R31</text>
<text x="119.4" y="133.6">VDD_SPI</text>
<text x="183.5" y="135.5">C31</text>
<text x="257" y="132.3">GND</text>
<text x="264.7" y="132.3">GND</text>
<text x="58" y="141.1" transform="rotate(-90 58 141.1)">NC</text>
<text x="73.2" y="142.6">R32</text>
<text x="125" y="143.5">R24</text>
<text x="153.7" y="143.1">VDD_SPI</text>
<text x="177.2" y="141.8">0.1uF</text>
<text x="183.6" y="141.8">10V</text>
<text x="46.6" y="144.2" transform="rotate(-90 46.6 144.2)">10K</text>
<text x="50.4" y="144.2" transform="rotate(-90 50.4 144.2)">10K</text>
<text x="54.2" y="144.2" transform="rotate(-90 54.2 144.2)">10K</text>
<text x="58" y="146" transform="rotate(-90 58 146)">10K</text>
<text x="71.5" y="144.9">10K</text>
<text x="76.3" y="144.9">NC</text>
<text x="124.1" y="145.5" transform="rotate(-90 124.1 145.5)">10K</text>
<text x="180.8" y="148.2">GND</text>
<text x="67.8" y="152">DAT2</text>
<text x="67.8" y="154.5">CD/DAT3/CS</text>
<text x="131.8" y="154.5">~{CS}</text>
<text x="135.2" y="150.7">U12</text>
<text x="138.7" y="154.5">VCC</text>
<text x="67.8" y="157.1">CMD/MOSI</text>
<text x="67.8" y="159.6">VDD</text>
<text x="78.7" y="160.9">U13</text>
<text x="131.8" y="157.1">SO</text>
<text x="131.8" y="159.6">~{WP}</text>
<text x="137.3" y="157.1">~{HOLD}</text>
<text x="138.5" y="159.6">SCK</text>
<text x="23.5" y="163.4">C19</text>
<text x="31.1" y="163.4">C17</text>
<text x="67.8" y="162.2">CLX</text>
<text x="67.8" y="164.7">VSS</text>
<text x="67.8" y="167.2">DAT0/MISO</text>
<text x="115.4" y="167.9">GND</text>
<text x="129.2" y="166">ZB25VQ128DSJG</text>
<text x="131.8" y="162.2">GND</text>
<text x="140.5" y="162.2">SI</text>
<text x="13" y="168.5">10uF</text>
<text x="18.8" y="168.5">10V</text>
<text x="24.6" y="168.5">0.1uF</text>
<text x="31.1" y="168.5">10V</text>
<text x="67.8" y="169.8">DAT1</text>
<text x="69.1" y="172.3">TF-027-H300</text>
<text x="86.9" y="182.5">GND</text>
</g>
<g font-size="1.8" fill="#a90000">
<text x="205.5" y="28" transform="rotate(-90 205.5 28)">2</text>
<text x="210.6" y="28" transform="rotate(-90 210.6 28)">4</text>
<text x="17.7" y="34">S1</text>
<text x="204.4" y="31.5">1</text>
<text x="210.7" y="31.5">3</text>
<text x="17.8" y="41.7">A1</text>
<text x="23.9" y="55.9" transform="rotate(-90 23.9 55.9)">A4</text>
<text x="26.4" y="55.9" transform="rotate(-90 26.4 55.9)">A5</text>
<text x="31.5" y="55.9" transform="rotate(-90 31.5 55.9)">A6</text>
<text x="34" y="55.9" transform="rotate(-90 34 55.9)">A7</text>
<text x="39.1" y="55.9" transform="rotate(-90 39.1 55.9)">A8</text>
<text x="41.7" y="55.9" transform="rotate(-90 41.7 55.9)">A9</text>
<text x="46.7" y="56.5" transform="rotate(-90 46.7 56.5)">A12</text>
<text x="49.3" y="56.6" transform="rotate(-90 49.3 56.6)">B12</text>
<text x="54.4" y="56" transform="rotate(-90 54.4 56)">B9</text>
<text x="56.9" y="56" transform="rotate(-90 56.9 56)">B8</text>
<text x="64.5" y="56" transform="rotate(-90 64.5 56)">B7</text>
<text x="69.6" y="56" transform="rotate(-90 69.6 56)">B6</text>
<text x="74.7" y="56" transform="rotate(-90 74.7 56)">B5</text>
<text x="77.2" y="56" transform="rotate(-90 77.2 56)">B4</text>
<text x="82.3" y="56" transform="rotate(-90 82.3 56)">B1</text>
<text x="199.1" y="75" transform="rotate(-90 199.1 75)">57</text>
<text x="201.7" y="75" transform="rotate(-90 201.7 75)">56</text>
<text x="204.2" y="75" transform="rotate(-90 204.2 75)">55</text>
<text x="206.8" y="75" transform="rotate(-90 206.8 75)">54</text>
<text x="209.3" y="75" transform="rotate(-90 209.3 75)">53</text>
<text x="211.8" y="75" transform="rotate(-90 211.8 75)">52</text>
<text x="214.4" y="75" transform="rotate(-90 214.4 75)">51</text>
<text x="216.9" y="75" transform="rotate(-90 216.9 75)">50</text>
<text x="219.5" y="75" transform="rotate(-90 219.5 75)">49</text>
<text x="222" y="75" transform="rotate(-90 222 75)">48</text>
<text x="224.5" y="75" transform="rotate(-90 224.5 75)">47</text>
<text x="227.1" y="75" transform="rotate(-90 227.1 75)">46</text>
<text x="229.6" y="75" transform="rotate(-90 229.6 75)">45</text>
<text x="232.2" y="75" transform="rotate(-90 232.2 75)">44</text>
<text x="234.7" y="75" transform="rotate(-90 234.7 75)">43</text>
<text x="191.1" y="83.6">1</text>
<text x="243.8" y="83.6">42</text>
<text x="191.1" y="86.1">2</text>
<text x="191.1" y="88.6">3</text>
<text x="243.8" y="88.6">40</text>
<text x="243.8" y="86.1">41</text>
<text x="191.1" y="93.7">5</text>
<text x="243.8" y="93.7">38</text>
<text x="243.8" y="91.2">39</text>
<text x="191.1" y="96.3">6</text>
<text x="191.1" y="98.8">7</text>
<text x="191.1" y="101.3">8</text>
<text x="243.8" y="101.3">35</text>
<text x="243.8" y="98.8">36</text>
<text x="243.8" y="96.3">37</text>
<text x="190.5" y="106.4">10</text>
<text x="191.1" y="103.9">9</text>
<text x="243.8" y="106.4">33</text>
<text x="243.8" y="103.9">34</text>
<text x="190.5" y="109">11</text>
<text x="190.5" y="111.5">12</text>
<text x="243.8" y="111.5">31</text>
<text x="243.8" y="109">32</text>
<text x="190.5" y="114">13</text>
<text x="190.5" y="116.6">14</text>
<text x="243.8" y="116.6">29</text>
<text x="243.8" y="114">30</text>
<text x="201.7" y="128.3" transform="rotate(-90 201.7 128.3)">15</text>
<text x="204.2" y="128.3" transform="rotate(-90 204.2 128.3)">16</text>
<text x="206.8" y="128.3" transform="rotate(-90 206.8 128.3)">17</text>
<text x="209.3" y="128.3" transform="rotate(-90 209.3 128.3)">18</text>
<text x="211.8" y="128.3" transform="rotate(-90 211.8 128.3)">19</text>
<text x="214.4" y="128.3" transform="rotate(-90 214.4 128.3)">20</text>
<text x="216.9" y="128.3" transform="rotate(-90 216.9 128.3)">21</text>
<text x="219.5" y="128.3" transform="rotate(-90 219.5 128.3)">22</text>
<text x="222" y="128.3" transform="rotate(-90 222 128.3)">23</text>
<text x="224.5" y="128.3" transform="rotate(-90 224.5 128.3)">24</text>
<text x="227.1" y="128.3" transform="rotate(-90 227.1 128.3)">25</text>
<text x="229.6" y="128.3" transform="rotate(-90 229.6 128.3)">26</text>
<text x="232.2" y="128.3" transform="rotate(-90 232.2 128.3)">27</text>
<text x="234.7" y="128.3" transform="rotate(-90 234.7 128.3)">28</text>
<text x="65.3" y="150.9">1</text>
<text x="65.3" y="153.4">2</text>
<text x="65.3" y="156">3</text>
<text x="128.8" y="153.4">1</text>
<text x="128.8" y="156">2</text>
<text x="144.1" y="156">7</text>
<text x="144.1" y="153.4">8</text>
<text x="65.3" y="158.5">4</text>
<text x="65.3" y="161">5</text>
<text x="128.8" y="158.5">3</text>
<text x="128.8" y="161">4</text>
<text x="144.1" y="161">5</text>
<text x="144.1" y="158.5">6</text>
<text x="65.3" y="163.6">6</text>
<text x="65.3" y="166.1">7</text>
<text x="65.3" y="168.7">8</text>
<text x="70.9" y="174.7" transform="rotate(-90 70.9 174.7)">9</text>
<text x="77.2" y="175.3" transform="rotate(-90 77.2 175.3)">10</text>
</g>
<g font-size="1.8" fill="#0f0f0f">
<text x="132.1" y="42.8">RESET</text>
<text x="49.5" y="74.6">D+</text>
<text x="49.5" y="78.4">D-</text>
<text x="184.1" y="91.1">RESET 4</text>
<text x="227" y="157.5" transform="rotate(-90 227 157.5)">D-</text>
<text x="229.5" y="157.5" transform="rotate(-90 229.5 157.5)">D+</text>
</g>
<g font-size="1" fill="#006464">
<text x="128.4" y="76.3">AN9520-245</text>
<text x="133.9" y="77.9">U6</text>
</g>
</svg>
